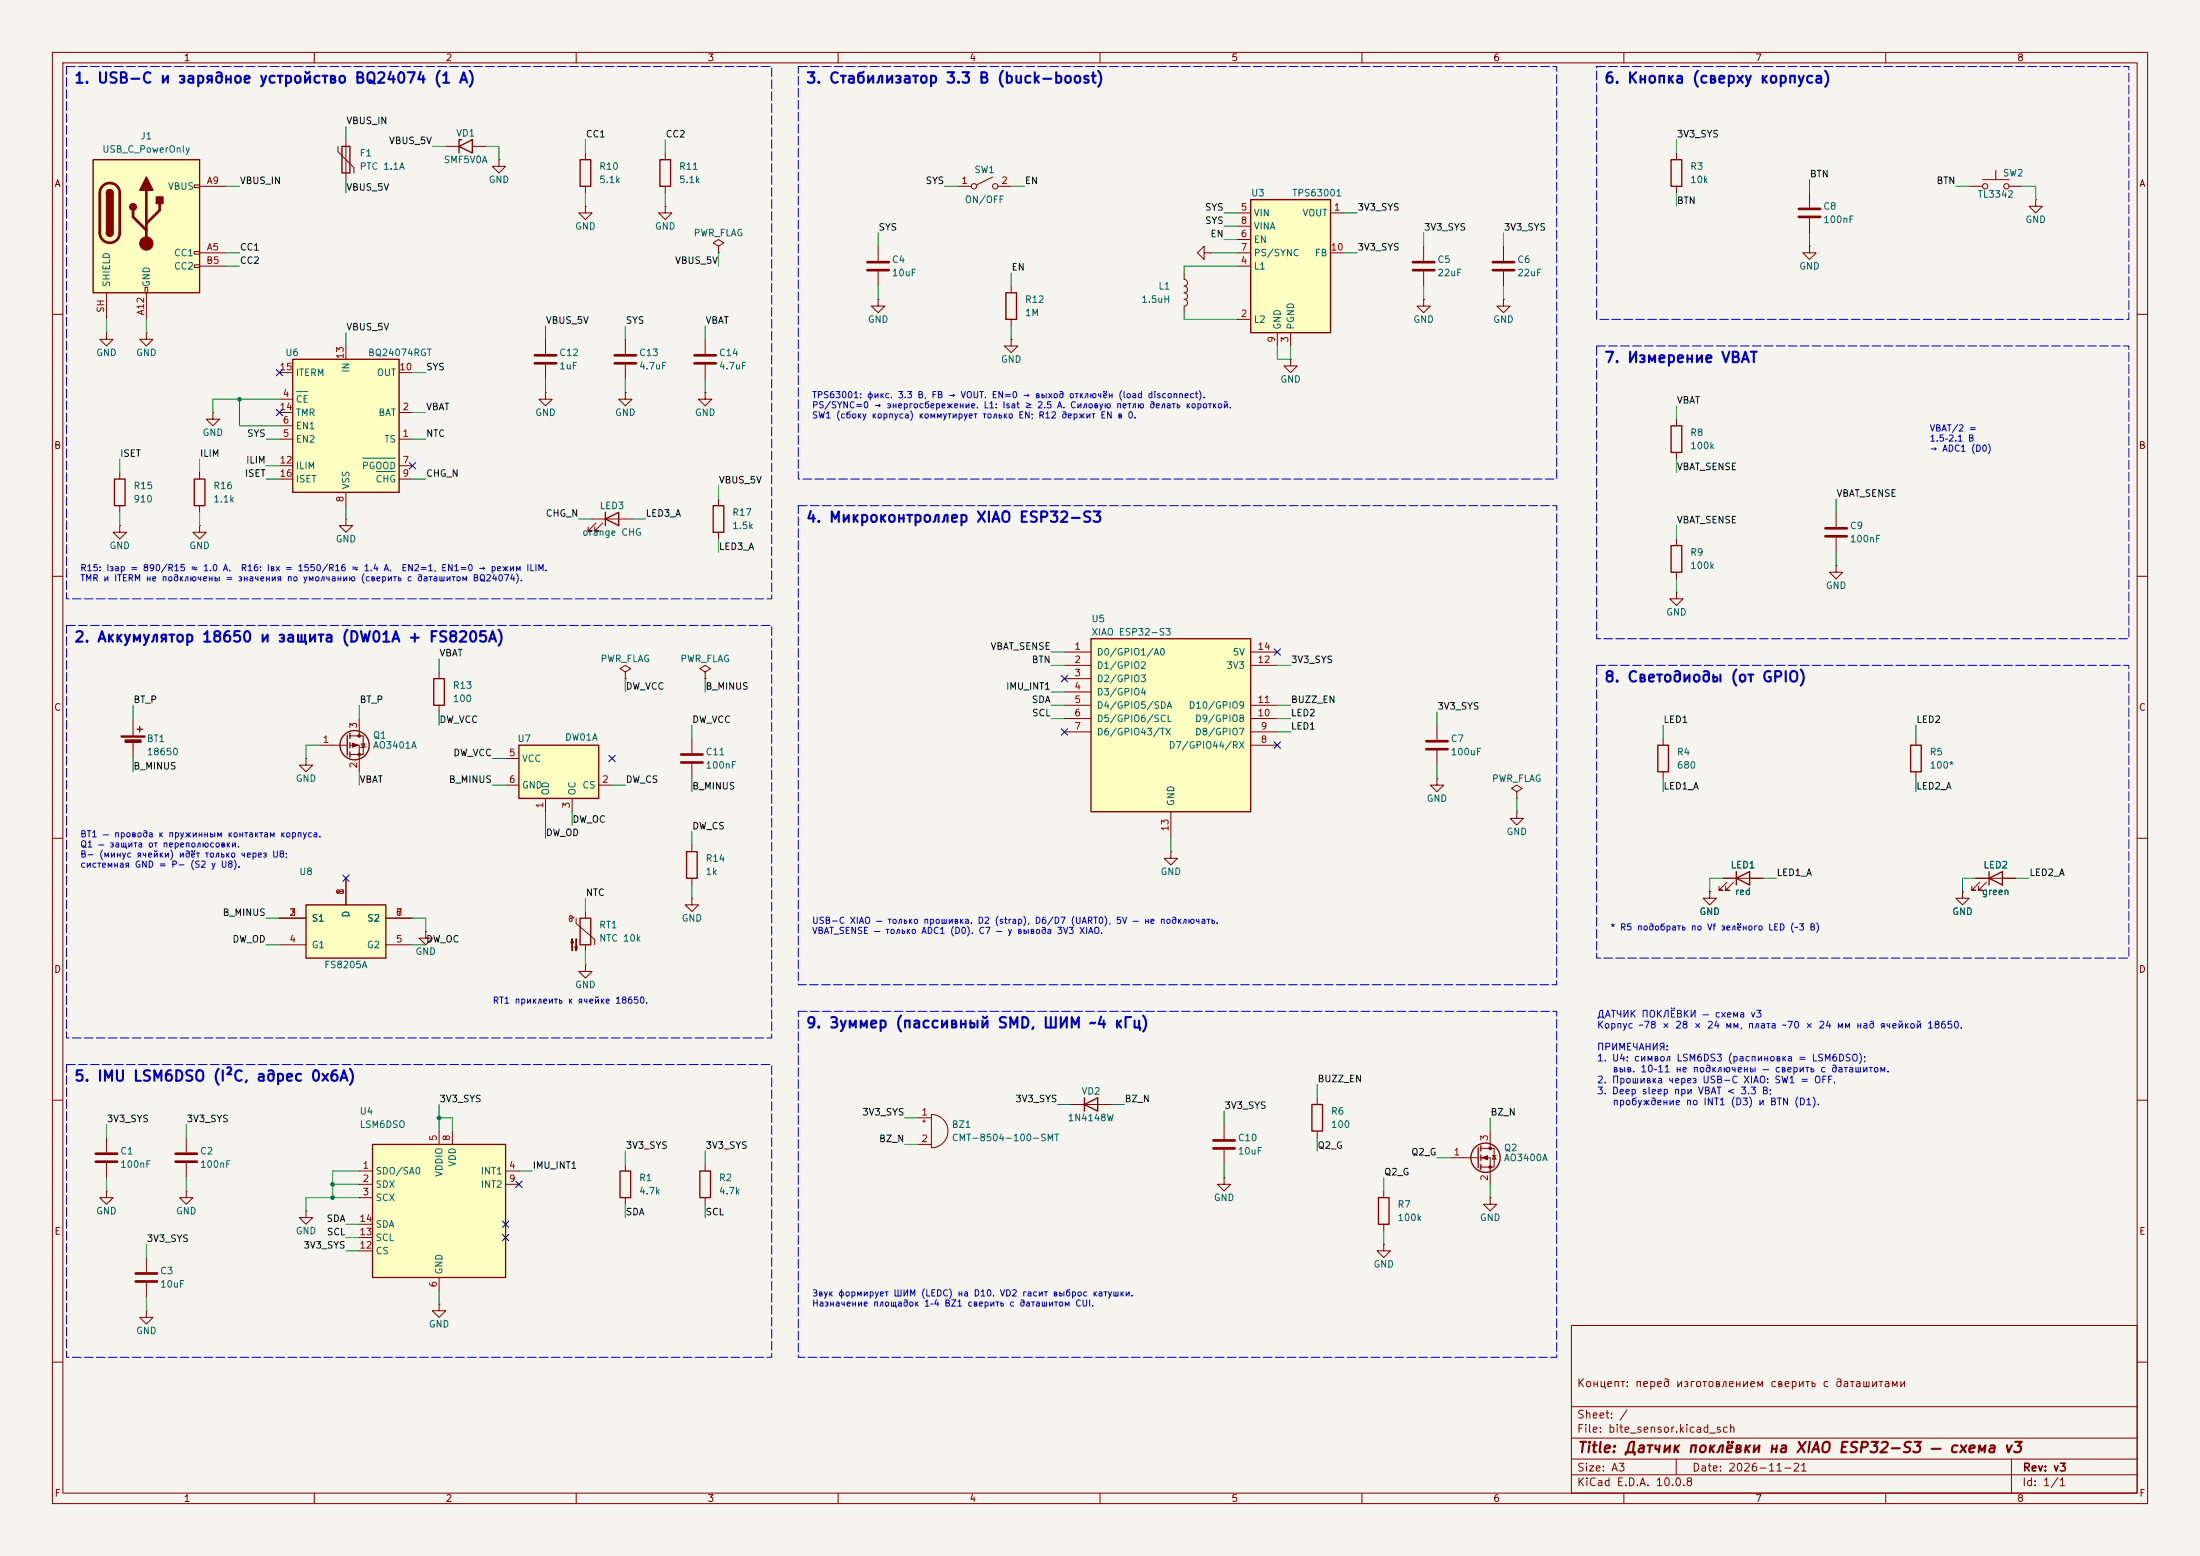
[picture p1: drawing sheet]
<svg xmlns="http://www.w3.org/2000/svg" width="420mm" height="297mm" viewBox="0 0 420 297" stroke-linecap="round" stroke-linejoin="round" font-family="sans-serif">
<path d="M0 0h420v297h-420z" fill="#f5f4ef" stroke="#f5f4ef" stroke-width=".19"/>
<g fill="none" stroke="#840000" stroke-width=".19">
<path d="M10 10h400v277h-400zM12 12h396v273h-396zM60 10v2M110 10v2M160 10v2M210 10v2M260 10v2M310 10v2M360 10v2M320 29.2v1.3M320 35.6v1.2M10 60h2"/>
<path d="M246.4 68.6v1.3h1.2l-1.2 1.2-1.3-1.2h1.3M246.4 68.6h.1M408 60h2M10 110h2M408 110h2M10 160h2M408 160h2M10 210h2M408 210h2M20.3 227.3v1.3h1.3l-1.3 1.3-1.3-1.3h1.3M20.3 227.3h.1M300 253h108v32h-108z"/>
<path d="M10 260h2M300 278.5h108M300 274.5h108M300 268.5h108M320 278.5v3M384 278.5v6.5M408 260h2M60 285v2M110 285v2M160 285v2M210 285v2M260 285v2"/>
<path d="M300 281.5h108M310 285v2M360 285v2"/>
</g>
<path d="M319 30.5h2.1v5.1h-2.1z" fill="none" stroke="#840000" stroke-width=".25"/>
<path d="M238.8 38.1h15.2v25.4h-15.2z" fill="#ffffc2"/>
<path d="M87.6 27.9l2.6-1.2v2.5zM88.1 26.7h-.5v2.5M238.8 38.1h15.2v25.4h-15.2z" fill="none" stroke="#840000" stroke-width=".25"/>
<g fill="none" stroke="#840000" stroke-width=".19">
<path d="M85.1 27.9h2.5M90.2 27.9h2.5M95.2 30.5v1.3h1.3l-1.3 1.2-1.2-1.2h1.2M95.2 30.5h.1M226.1 52.1v1.2a.64 .64 0 0 1 .6 .7 .64 .64 0 0 1-.6 .6 .64 .64 0 0 1 .6 .7 .64 .64 0 0 1-.6 .6 .64 .64 0 0 1 .6 .6 .64 .64 0 0 1-.6 .7M226.1 57.2a.64 .64 0 0 1 .6 .6 .64 .64 0 0 1-.6 .6v1.3M236.2 40.6h2.6M236.2 50.8h2.6M236.2 45.7h2.6M236.2 48.3h2.6M236.2 43.2h2.6M254 40.6h2.5"/>
<path d="M254 48.3h2.5M271.8 57.2v1.2h1.2l-1.2 1.3-1.3-1.3h1.3M271.8 57.2h.1M271.8 47v2.8M271.8 51.8v2.8M287 57.2v1.2h1.3l-1.3 1.3-1.3-1.3h1.3M287 57.2h.1M287 47v2.8M287 51.8v2.8M236.2 61h2.6M243.8 63.5v2.5M246.4 63.5v2.5"/>
<path d="M20.3 217.2v2.8M20.3 222v2.8"/>
</g>
<path d="M269.7 50h4.1M269.7 51.6h4.1M285 50h4.1M285 51.6h4.1M18.3 220.2h4.1M18.3 221.7h4.1" fill="none" stroke="#840000" stroke-width=".51"/>
<path d="M71.1 218.4h25.4v25.4h-25.4z" fill="#ffffc2"/>
<path d="M65.3 27.9h1.5v5.1h-1.5zM364.7 142.2h2.1v5.1h-2.1zM331.5 167.6l2.5-1.2v2.5zM331.5 166.4v2.5M379.7 167.6l2.6-1.2v2.5zM379.7 166.4v2.5M71.1 218.4h25.4v25.4h-25.4zM207 210.8l2.5-1.2v2.5zM207 209.6v2.5M118.4 223.5h2v5.1h-2zM133.6 223.5h2v5.1h-2z" fill="none" stroke="#840000" stroke-width=".25"/>
<g fill="none" stroke="#840000" stroke-width=".19">
<path d="M64.5 27.9v1.1l3.1 3v1M66 26.7v7.6M229.9 48.3v-1.3l-1.3 1.3 1.3 1.2v-1.2h1.2M231.1 48.3h.1M365.8 141v1.2M365.8 147.3v1.3M326.4 170.2v1.3h1.3l-1.3 1.2-1.3-1.2h1.3M326.4 170.2h.1M328.9 167.6h7.6M329.7 168.4l-1.5 1.5h.7h-.7v-.7M331 168.4l-1.6 1.5h.8h-.8v-.7M377.2 167.6h7.6"/>
<path d="M378 168.4l-1.6 1.5h.8h-.8v-.7M379.2 168.4l-1.5 1.5h.8h-.8v-.7M35.6 217.2v2.8M83.8 215.9v2.5M86.4 215.9v2.5M175.3 213.4h2.5M175.3 218.4h2.5M176.1 214h.6M176.4 213.7v.5M177.8 212.7a3.2 3.2 0 0 1 3.2 3.2 3.2 3.2 0 0 1-3.2 3.2zM204.5 210.8h7.6M35.6 227.3v1.3h1.2l-1.2 1.3-1.3-1.3h1.3"/>
<path d="M35.6 227.3h.1M35.6 222v2.8M58.4 231.1v1.3h1.3l-1.3 1.3-1.3-1.3h1.3M58.4 231.1h.1M68.6 223.5h2.5M68.6 226.1h2.5M68.6 228.6h2.5M68.6 238.8h2.5M68.6 236.2h2.5M68.6 233.7h2.5M96.5 223.5h2.6M96.5 226.1h2.6"/>
<path d="M119.4 222.2v1.3M119.4 228.6v1.3M134.6 222.2v1.3M134.6 228.6v1.3M27.9 250.2v1.3h1.3l-1.3 1.2-1.2-1.2h1.2M27.9 250.2h.1M27.9 240v2.8M27.9 244.9v2.7M83.8 248.9v1.3h1.3l-1.3 1.3-1.3-1.3h1.3M83.8 248.9h.1M83.8 243.8v2.6"/>
</g>
<path d="M33.5 220.2h4.1M33.5 221.7h4.1M25.9 243.1h4.1M25.9 244.6h4.1" fill="none" stroke="#840000" stroke-width=".51"/>
<path d="M55.9 68.6h20.3v25.4h-20.3z" fill="#ffffc2"/>
<path d="M55.9 68.6h20.3v25.4h-20.3z" fill="none" stroke="#840000" stroke-width=".25"/>
<g fill="none" stroke="#840000" stroke-width=".19">
<path d="M53.3 78.7h2.6M53.3 76.2h2.6M53.3 71.1h2.6M66 66v2.6M76.2 78.7h2.5M76.2 71.1h2.5M104.1 74.9v1.3h1.3l-1.3 1.3-1.2-1.3h1.2M104.1 74.9h.1M104.1 64.8v2.8M104.1 69.6v2.8M53.3 83.8h2.6M53.3 81.3h2.6"/>
<path d="M53.3 88.9h2.6M53.3 91.4h2.6M66 99.1v1.2h1.3l-1.3 1.3-1.2-1.3h1.2M66 99.1h.1M66 94v2.5M76.2 83.8h2.5M76.2 88.9h2.5M76.2 91.4h2.5M38.1 100.3v1.3h1.3l-1.3 1.3-1.3-1.3h1.3M38.1 100.3h.1M274.3 138.4v2.8M274.3 148.6v1.3h1.3l-1.3 1.2-1.3-1.2h1.3"/>
<path d="M274.3 148.6h.1M274.3 143.3v2.8M289.6 151.1l1-.6-1-.6-1.1 .6 1.1 .6v1.3M289.6 152.4h.1M289.6 154.9v1.3h1.2l-1.2 1.3-1.3-1.3h1.3M289.6 154.9h.1M374.6 170.2v1.3h1.3l-1.3 1.2-1.2-1.2h1.2M374.6 170.2h.1"/>
</g>
<path d="M56.6 74.8h2.2M69.2 87.5h6.3M71.8 90h3.7" fill="none" stroke="#006464" stroke-width=".19"/>
<path d="M102.1 67.8h4.1M102.1 69.3h4.1M272.3 141.5h4.1M272.3 143h4.1" fill="none" stroke="#840000" stroke-width=".51"/>
<path d="M208.3 121.9h30.5v33h-30.5z" fill="#ffffc2"/>
<path d="M21.8 91.4h2.1v5.1h-2.1zM208.3 121.9h30.5v33h-30.5zM316.5 142.2h2v5.1h-2z" fill="none" stroke="#840000" stroke-width=".25"/>
<g fill="none" stroke="#840000" stroke-width=".19">
<path d="M40.6 78.7v1.3h1.3l-1.3 1.3-1.2-1.3h1.2M40.6 78.7h.1M22.9 90.2v1.2M22.9 96.5v1.3M22.9 100.3v1.3h1.2l-1.2 1.3-1.3-1.3h1.3M22.9 100.3h.1M203.2 124.5h5.1M203.2 127h5.1M203.2 129.5h5.1M203.2 132.1h5.1M203.2 134.6h5.1M203.2 137.2h5.1"/>
<path d="M203.2 139.7h5.1M238.8 124.5h5M238.8 127h5M238.8 134.6h5M238.8 137.2h5M238.8 139.7h5M223.5 154.9v5.1M238.8 142.2h5M317.5 141v1.2M317.5 147.3v1.3M223.5 162.6v1.2h1.3l-1.3 1.3-1.3-1.3h1.3M223.5 162.6h.1"/>
</g>
<path d="M17.8 30.5h20.3v25.4h-20.3z" fill="#ffffc2"/>
<g fill="none" stroke="#840000" stroke-width=".19">
<path d="M37.1 35.3h1v.5h-1zM38.1 35.6h5.1M388.6 38.1v1.3h1.3l-1.3 1.2-1.3-1.2h1.3M388.6 38.1h.1M20.3 55.9v5.1M27.7 54.9h.5v1h-.5zM27.9 55.9v5.1M37.1 48h1v.5h-1zM37.1 50.5h1v.6h-1zM38.1 48.3h5.1M38.1 50.8h5.1M137.2 47l1-.6-1-.7-1.1 .7 1.1 .6v1.3"/>
<path d="M137.2 48.3h.1M167.6 57.2v1.2h1.3l-1.3 1.3-1.2-1.3h1.2M167.6 57.2h.1M167.6 47v2.8M167.6 51.8v2.8M20.3 63.5v1.3h1.3l-1.3 1.2-1.3-1.2h1.3M20.3 63.5h.1M27.9 63.5v1.3h1.3l-1.3 1.2-1.2-1.2h1.2M27.9 63.5h.1M38.1 90.2v1.2M38.1 96.5v1.3M25.4 137.2v3.3"/>
<path d="M68.6 137.2v3.3M83.8 128.3v1.2M83.8 134.6v1.3M25.4 141.5v3.3M58.4 144.8v1.3h1.3l-1.3 1.2-1.3-1.2h1.3M58.4 144.8h.1M61 142.2h5.3M66.8 140.5h2.5v3.5h-2.5M66.8 142.2h1.8v5.1M69 142h.7l-.4 .6zM69.8 142.5l-1 .2M132.1 141v2.8"/>
<path d="M132.1 145.8v2.8M81.3 177.8v1.3h1.2l-1.2 1.2-1.3-1.2h1.3M81.3 177.8h.1M108.6 175.4l.2 .4 .2 .1M109.2 175v.7l-.2 .2M109.2 175l-.2-.2-.3 .2 .1 .2 .3 .1 .5-.3M110 175.3v1l3.5 3v1M111.8 174v1.3M132.1 171.5v1.2h1.2l-1.2 1.3-1.3-1.3h1.3M132.1 171.5h.1M132.1 161.3v1.3M132.1 167.6v1.3"/>
<path d="M111.8 180.3v1.3M233.7 214.6v2.8M233.7 219.5v2.7M251.5 209.6v1.2M251.5 215.9v1.3M282.7 219.2h2.5v3.6h-2.5M284.5 215.9v3.3M233.7 224.8v1.3h1.2l-1.2 1.2-1.3-1.2h1.3M233.7 224.8h.1M264.2 237.5v1.3h1.2l-1.2 1.2-1.3-1.2h1.3M264.2 237.5h.1M264.2 227.3v1.3"/>
<path d="M264.2 233.7v1.2M276.9 221h5.3M282.7 221h1.8v5.1M284.5 228.6v1.3h1.2l-1.2 1.2-1.3-1.2h1.3M284.5 228.6h.1M284.9 220.6h.7M285.2 220.6l.4 .6h-.7z"/>
</g>
<g fill="none" stroke="#840000" stroke-width=".25">
<path d="M17.8 30.5h20.3v25.4h-20.3zM20.3 36.8a.64 .64 0 0 1 .7-.6 .64 .64 0 0 1 .6 .6M20.3 44.5a.64 .64 0 0 0 .7 .6 .64 .64 0 0 0 .6-.6M37.1 91.4h2v5.1h-2zM26.2 139.2h1M26.7 138.7v1M66.8 140v1M82.8 129.5h2v5.1h-2zM66.3 140.3v3.8M66.8 141.7v1M66.8 143.5v1M110.7 175.3h2.1v5h-2.1z"/>
<path d="M131.1 162.6h2v5h-2zM250.4 210.8h2.1v5.1h-2.1zM282.2 219.1v3.8M282.7 218.7v1M263.1 228.6h2.1v5.1h-2.1zM282.7 220.5v1M282.7 222.2v1.1"/>
<circle cx="67.7" cy="142.2" r="2.79"/>
<circle cx="283.6" cy="221" r="2.79"/>
</g>
<path d="M19.6 35.5a1.9 1.9 0 0 1 2.1-.4 1.9 1.9 0 0 1 1.2 1.7v7.7a1.91 1.91 0 0 1-1.9 1.8 1.91 1.91 0 0 1-2-1.8l.1-7.8 .1-.7zM27.9 36.3v10.2M30.5 38.9v1.2l-2.6 2.6M25.4 40.1v1.3l2.5 2.5M165.6 50h4.1M165.6 51.6h4.1M130 144h4.1M130 145.5h4.1M231.6 217.7h4.1M231.6 219.2h4.1" fill="none" stroke="#840000" stroke-width=".51"/>
<g fill="#840000" stroke="#840000" stroke-width=".25">
<path d="M20.3 36.8h1.3v7.7h-1.3z"/>
<path d="M20.5 36.4a.64 .64 0 0 1 .7-.2 .64 .64 0 0 1 .4 .6h-1.3z"/>
<path d="M20.3 44.5h1.3a.64 .64 0 0 1-.6 .6 .64 .64 0 0 1-.7-.6z"/>
<path d="M27.9 33.8l1.3 2.5h-2.5z"/>
<path d="M29.8 37.6h1.3v1.3h-1.3z"/>
<circle cx="25.4" cy="39.5" r=".63"/>
</g>
<g fill="#840000" stroke="#840000" stroke-width=".19">
<path d="M109.2 179.2l.3 .8h-.5l.2-.8v2.3z"/>
<path d="M110 179.2v2.3l-.3-.8h.5l-.2 .8z"/>
<path d="M283 221l1-.4v.8z"/>
<path d="M23.1 140.5h4.6v.2h-4.6z"/>
<path d="M23.9 141.2h3v.5h-3z"/>
<path d="M67.3 141.9l1 .3-1 .4z"/>
<circle cx="27.9" cy="46.5" r="1.27"/>
<circle cx="284.5" cy="219.2" r=".25"/>
<circle cx="284.5" cy="222.8" r=".25"/>
<circle cx="68.6" cy="140.5" r=".25"/>
<circle cx="68.6" cy="144" r=".25"/>
</g>
<path d="M58.4 172.7h15.3v10.2h-15.3z" fill="#ffffc2"/>
<path d="M58.4 172.7h15.3v10.2h-15.3z" fill="none" stroke="#840000" stroke-width=".25"/>
<path d="M134.6 128.3l1-.7-1-.6-1 .6 1 .7v1.2M134.6 129.5h.1M53.3 175.3h5.1M66 167.6v5.1M73.7 175.3h5M53.3 180.3h5.1M73.7 180.3h5M111.8 184.2v1.2h1.2l-1.2 1.3-1.3-1.3h1.3M111.8 184.2h.1" fill="none" stroke="#840000" stroke-width=".19"/>
<path d="M99.1 142.2h15.2v10.2h-15.2z" fill="#ffffc2"/>
<path d="M110.7 30.5h2.1v5.1h-2.1zM126 30.5h2v5.1h-2zM192 55.9h2.1v5.1h-2.1zM115.6 99.1l2.5-1.3v2.5zM115.6 97.8v2.5M136.1 96.5h2.1v5.1h-2.1zM319 81.3h2.1v5.1h-2.1zM319 104.1h2.1v5.1h-2.1zM99.1 142.2h15.2v10.2h-15.2z" fill="none" stroke="#840000" stroke-width=".25"/>
<g fill="none" stroke="#840000" stroke-width=".19">
<path d="M111.8 39.4v1.2h1.2l-1.2 1.3-1.3-1.3h1.3M111.8 39.4h.1M111.8 29.2v1.3M111.8 35.6v1.2M127 39.4v1.2h1.3l-1.3 1.3-1.3-1.3h1.3M127 39.4h.1M127 29.2v1.3M127 35.6v1.2M182.9 35.6h2.5M189.5 33.8l-3.1 1.5M190.5 35.6h2.5M345.4 36.8v2.8"/>
<path d="M375.9 35.6h2.6M378.5 34.3h5M381 32.5v1.8M383.5 35.6h2.6M193 54.6v1.3M345.4 47v1.3h1.3l-1.3 1.2-1.2-1.2h1.2M345.4 47h.1M345.4 41.7v2.8M119.4 74.9v1.3h1.2l-1.2 1.3-1.3-1.3h1.3M119.4 74.9h.1M119.4 64.8v2.8M119.4 69.6v2.8"/>
<path d="M134.6 74.9v1.3h1.3l-1.3 1.3-1.3-1.3h1.3M134.6 74.9h.1M134.6 64.8v2.8M134.6 69.6v2.8M193 64.8v1.2h1.3l-1.3 1.3-1.2-1.3h1.2M193 64.8h.1M193 61v1.2M113 99.1h7.6M113.8 99.8l-1.5 1.5h.7h-.7v-.7M115.1 99.8l-1.6 1.5h.8h-.8v-.7M137.2 95.3v1.2M320 80v1.3"/>
<path d="M320 86.4v1.2M350.5 97.8v2.8M137.2 101.6v1.3M320 113v1.3h1.3l-1.3 1.3-1.2-1.3h1.2M320 113h.1M320 102.9v1.2M320 109.2v1.3M350.5 108v1.2h1.3l-1.3 1.3-1.3-1.3h1.3M350.5 108h.1M350.5 102.6v2.8M119.4 128.3l1-.7-1-.6-1 .6 1 .7v1.2M119.4 129.5h.1"/>
<path d="M96.5 149.9h2.6M96.5 144.8h2.6M104.1 152.4v2.5M109.2 152.4v2.5M114.3 149.9h2.5M326.4 170.2h.1M328.9 167.6h2.6M334 167.6h2.5M374.6 170.2h.1M377.2 167.6h2.5M382.3 167.6h2.5"/>
<circle cx="185.9" cy="35.6" r=".51"/>
<circle cx="190" cy="35.6" r=".51"/>
<circle cx="379" cy="35.6" r=".51"/>
<circle cx="383" cy="35.6" r=".51"/>
</g>
<path d="M343.4 39.9h4.1M343.4 41.4h4.1M117.3 67.8h4.1M117.3 69.3h4.1M132.6 67.8h4.1M132.6 69.3h4.1M348.5 100.8h4.1M348.5 102.4h4.1" fill="none" stroke="#840000" stroke-width=".51"/>
<g fill="none" stroke="#009600" stroke-width=".19">
<path d="M43.2 35.6h2.5M66 24.1v2.6M66 34.3v2.5M82.5 27.9h2.6M92.7 27.9h2.5v2.6M111.8 26.7v2.5M111.8 36.8v2.6M127 26.7v2.5M127 36.8v2.6M180.3 35.6h2.6M193 35.6h2.6M320 26.7v2.5"/>
<path d="M320 36.8v2.6M345.4 34.3v2.5M373.4 35.6h2.5M386.1 35.6h2.5v2.5M43.2 50.8h2.5M43.2 48.3h2.5M137.2 48.3v2.5M167.6 44.5v2.5M167.6 54.6v2.6M193 52.1v2.5M226.1 59.7v1.3h10.1M231.1 48.3h5.1"/>
<path d="M233.7 40.6h2.5M233.7 45.7h2.5M233.7 43.2h2.5M236.2 50.8h-10.1v1.3M256.5 40.6h2.6M256.5 48.3h2.6M271.8 44.5v2.5M271.8 54.6v2.6M287 44.5v2.5M287 54.6v2.6M345.4 44.5v2.5M20.3 61v2.5"/>
<path d="M27.9 61v2.5M45.7 76.2v5.1h7.6M53.3 76.2h-12.7v2.5M66 63.5v2.5M78.7 71.1h2.6M78.7 78.7h2.6M104.1 62.2v2.6M104.1 72.4v2.5M119.4 62.2v2.6M119.4 72.4v2.5M134.6 62.2v2.6M134.6 72.4v2.5"/>
<path d="M193 62.2v2.6M243.8 66v2.6h2.6v-2.6M320 77.5v2.5M22.9 87.6v2.6M22.9 97.8v2.5M38.1 87.6v2.6M38.1 97.8v2.5M50.8 83.8h2.5M50.8 91.4h2.5M50.8 88.9h2.5M66 96.5v2.6M78.7 83.8h2.6"/>
<path d="M78.7 91.4h2.6M110.5 99.1h2.5M120.6 99.1h2.6M137.2 92.7v2.6M320 87.6v2.6M350.5 95.3v2.5M137.2 102.9v2.5M320 100.3v2.6M320 110.5v2.5M350.5 105.4v2.6M25.4 134.6v2.6M68.6 134.6v2.6"/>
<path d="M83.8 125.7v2.6M83.8 135.9v2.5M119.4 129.5v2.6M132.1 138.4v2.6M134.6 129.5v2.6M200.7 137.2h2.5M200.7 127h2.5M200.7 134.6h2.5M200.7 124.5h2.5M200.7 132.1h2.5M243.8 137.2h2.6M243.8 127h2.6"/>
<path d="M243.8 134.6h2.6M243.8 139.7h2.6M274.3 135.9v2.5M317.5 138.4v2.6M365.8 138.4v2.6M25.4 144.8v2.5M61 142.2h-2.6v2.6M68.6 147.3v2.6M94 149.9h2.5M94 144.8h2.5M104.1 154.9v5.1M109.2 154.9v2.6"/>
<path d="M116.8 149.9h2.6M132.1 148.6v2.5M132.1 158.8v2.5M274.3 146.1v2.5M289.6 152.4v2.5M317.5 148.6v2.5M365.8 148.6v2.5M50.8 175.3h2.5M78.7 175.3h2.6v2.5M111.8 171.5v2.5M132.1 168.9v2.6M223.5 160v2.6"/>
<path d="M328.9 167.6h-2.5v2.6M336.5 167.6h2.6M377.2 167.6h-2.6v2.6M384.8 167.6h2.5M50.8 180.3h2.5M78.7 180.3h2.6M111.8 181.6v2.6M20.3 214.6v2.6M35.6 214.6v2.6M83.8 210.8v5.1M83.8 213.4h2.6v2.5M119.4 219.7v2.5"/>
<path d="M134.6 219.7v2.5M172.7 213.4h2.6M172.7 218.4h2.6M201.9 210.8h2.6M212.1 210.8h2.5M233.7 212.1v2.5M251.5 207v2.6M251.5 217.2v2.5M284.5 213.4v2.5M20.3 224.8v2.5M27.9 237.5v2.5M35.6 224.8v2.5"/>
<path d="M63.5 226.1h5.1M66 236.2h2.6M66 233.7h2.6M66 238.8h2.6M68.6 228.6h-10.2v2.5M68.6 223.5h-5.1v5.1M99.1 223.5h2.5M119.4 229.9v2.5M134.6 229.9v2.5M233.7 222.2v2.6M264.2 224.8v2.5M264.2 234.9v2.6"/>
<path d="M274.3 221h2.6M284.5 226.1v2.5M27.9 247.6v2.6M83.8 246.4v2.5"/>
</g>
<g fill="none" stroke="#000084" stroke-width=".19">
<path d="M52.7 78.1l1.2 1.2M52.7 70.5l1.2 1.2M53.9 78.1l-1.2 1.2M53.9 70.5l-1.2 1.2M78.1 88.3l1.2 1.2M79.3 88.3l-1.2 1.2M202.6 128.9l1.2 1.2M202.6 139.1l1.2 1.2M203.8 128.9l-1.2 1.2M203.8 139.1l-1.2 1.2M243.2 123.9l1.2 1.2M244.4 123.9l-1.2 1.2"/>
<path d="M116.2 144.2l1.2 1.2M117.4 144.2l-1.2 1.2M243.2 141.6l1.2 1.2M244.4 141.6l-1.2 1.2M65.4 167l1.2 1.2M66.6 167l-1.2 1.2M95.9 233.1l1.2 1.2M95.9 235.6l1.2 1.2M97.1 233.1l-1.2 1.2M97.1 235.6l-1.2 1.2M98.5 225.5l1.2 1.2M99.7 225.5l-1.2 1.2"/>
</g>
<path d="M12.7 12.7h134.6v101.6h-134.6zM152.4 12.7h144.8v78.7h-144.8zM304.8 12.7h101.6v48.3h-101.6zM304.8 66h101.6v55.9h-101.6zM152.4 96.5h144.8v91.5h-144.8zM12.7 119.4h134.6v78.7h-134.6zM304.8 127h101.6v55.9h-101.6zM152.4 193h144.8v66.1h-144.8zM12.7 203.2h134.6v55.9h-134.6z" fill="none" stroke="#0000c2" stroke-width=".19" stroke-dasharray="1.7 .6"/>
<g fill="#009600">
<circle cx="45.7" cy="76.2" r=".46"/>
<circle cx="63.5" cy="226.1" r=".46"/>
<circle cx="63.5" cy="228.6" r=".46"/>
<circle cx="83.8" cy="213.4" r=".46"/>
</g>
<g font-size="2" fill="#0000c2">
<text x="14" y="16.4">1. USB-C и зарядное устройство BQ24074 (1 А)</text>
<text x="153.7" y="16.4">3. Стабилизатор 3.3 В (buck-boost)</text>
<text x="306.1" y="16.4">6. Кнопка (сверху корпуса)</text>
<text x="306.1" y="69.7">7. Измерение VBAT</text>
<text x="153.7" y="100.2">4. Микроконтроллер XIAO ESP32-S3</text>
<text x="14" y="123.1">2. Аккумулятор 18650 и защита (DW01A + FS8205A)</text>
<text x="306.1" y="130.7">8. Светодиоды (от GPIO)</text>
<text x="153.7" y="196.7">9. Зуммер (пассивный SMD, ШИМ ~4 кГц)</text>
<text x="14" y="206.9">5. IMU LSM6DSO (I²C, адрес 0x6A)</text>
</g>
<text font-size="2" fill="#840000" x="301" y="277.8">Title: Датчик поклёвки на XIAO ESP32-S3 — схема v3</text>
<g font-size="1.5" fill="#840000">
<text x="300.9" y="265.1">Концепт: перед изготовлением сверить с даташитами</text>
<text x="300.9" y="273.8">File: bite_sensor.kicad_sch</text>
<text x="300.9" y="271.1">Sheet: /</text>
<text x="300.9" y="281.2">Size: A3</text>
<text x="322.9" y="281.2">Date: 2026-11-21</text>
<text x="386" y="281.2">Rev: v3</text>
<text x="300.9" y="284">KiCad E.D.A. 10.0.8</text>
<text x="385.9" y="284">Id: 1/1</text>
</g>
<g font-size="1.3" fill="#840000">
<text x="35" y="12">1</text>
<text x="85" y="12">2</text>
<text x="135" y="12">3</text>
<text x="185" y="12">4</text>
<text x="235" y="12">5</text>
<text x="285" y="12">6</text>
<text x="335" y="12">7</text>
<text x="385" y="12">8</text>
<text x="10.3" y="36">A</text>
<text x="408.3" y="36">A</text>
<text x="10.2" y="86">B</text>
<text x="408.2" y="86">B</text>
<text x="10.2" y="136">C</text>
<text x="408.2" y="136">C</text>
<text x="10.2" y="186">D</text>
<text x="408.2" y="186">D</text>
<text x="10.3" y="236">E</text>
<text x="408.3" y="236">E</text>
<text x="10.3" y="286">F</text>
<text x="35" y="287">1</text>
<text x="85" y="287">2</text>
<text x="135" y="287">3</text>
<text x="185" y="287">4</text>
<text x="235" y="287">5</text>
<text x="285" y="287">6</text>
<text x="335" y="287">7</text>
<text x="385" y="287">8</text>
<text x="408.3" y="286">F</text>
</g>
<g font-size="1.3" fill="#006464">
<text x="19.4" y="29.4">USB_C_PowerOnly</text>
<text x="26.7" y="26.9">J1</text>
<text x="87" y="26.4">VD1</text>
<text x="68.6" y="30.2">F1</text>
<text x="68.6" y="32.7">PTC 1.1A</text>
<text x="84.6" y="31.4">SMF5V0A</text>
<text x="93.2" y="35.3">GND</text>
<text x="114.3" y="32.7">R10</text>
<text x="114.3" y="35.3">5.1k</text>
<text x="129.5" y="32.7">R11</text>
<text x="129.5" y="35.3">5.1k</text>
<text x="185.9" y="33.3">SW1</text>
<text x="322.6" y="32.7">R3</text>
<text x="322.6" y="35.3">10k</text>
<text x="382.3" y="34">SW2</text>
<text x="32" y="36.5">VBUS</text>
<text x="184.1" y="39.1">ON/OFF</text>
<text x="238.7" y="37.8">U3</text>
<text x="239.2" y="41.6">VIN</text>
<text x="246.6" y="37.8">TPS63001</text>
<text x="248.5" y="41.6">VOUT</text>
<text x="348" y="40.3">C8</text>
<text x="377.5" y="38">TL3342</text>
<text x="109.7" y="44.1">GND</text>
<text x="124.9" y="44.1">GND</text>
<text x="132.3" y="45.4">PWR_FLAG</text>
<text x="239.2" y="46.7">EN</text>
<text x="239.2" y="44.1">VINA</text>
<text x="348" y="42.9">100nF</text>
<text x="386.6" y="42.9">GND</text>
<text x="33.1" y="49.2">CC1</text>
<text x="33.1" y="51.8">CC2</text>
<text x="170.2" y="50.5">C4</text>
<text x="170.2" y="53">10uF</text>
<text x="239.2" y="51.8">L1</text>
<text x="239.2" y="49.2">PS/SYNC</text>
<text x="250.9" y="49.2">FB</text>
<text x="274.3" y="50.5">C5</text>
<text x="274.3" y="53">22uF</text>
<text x="289.5" y="50.5">C6</text>
<text x="289.5" y="53">22uF</text>
<text x="343.4" y="51.8">GND</text>
<text x="21.3" y="54.9" transform="rotate(-90 21.3 54.9)">SHIELD</text>
<text x="28.9" y="54.9" transform="rotate(-90 28.9 54.9)">GND</text>
<text x="195.6" y="58.1">R12</text>
<text x="217.8" y="58.1">1.5uH</text>
<text x="221" y="55.6">L1</text>
<text x="165.6" y="61.9">GND</text>
<text x="195.6" y="60.7">1M</text>
<text x="239.2" y="61.9">L2</text>
<text x="244.8" y="63" transform="rotate(-90 244.8 63)">GND</text>
<text x="247.3" y="63" transform="rotate(-90 247.3 63)">PGND</text>
<text x="269.7" y="61.9">GND</text>
<text x="285" y="61.9">GND</text>
<text x="18.3" y="68.3">GND</text>
<text x="25.9" y="68.3">GND</text>
<text x="54.4" y="68.3">U6</text>
<text x="67" y="71.3" transform="rotate(-90 67 71.3)">IN</text>
<text x="70.2" y="68.3">BQ24074RGT</text>
<text x="106.7" y="68.3">C12</text>
<text x="106.7" y="70.8">1uF</text>
<text x="121.9" y="68.3">C13</text>
<text x="121.9" y="70.8">4.7uF</text>
<text x="137.1" y="68.3">C14</text>
<text x="137.1" y="70.8">4.7uF</text>
<text x="191" y="69.5">GND</text>
<text x="56.4" y="77.2">CE</text>
<text x="56.4" y="72.1">ITERM</text>
<text x="71.8" y="72.1">OUT</text>
<text x="244.3" y="73.4">GND</text>
<text x="38.6" y="83.5">GND</text>
<text x="56.4" y="82.2">EN1</text>
<text x="56.4" y="79.7">TMR</text>
<text x="72.1" y="79.7">BAT</text>
<text x="102.1" y="79.7">GND</text>
<text x="117.3" y="79.7">GND</text>
<text x="132.6" y="79.7">GND</text>
<text x="322.6" y="83.5">R8</text>
<text x="56.4" y="84.8">EN2</text>
<text x="56.4" y="89.9">ILIM</text>
<text x="69" y="89.9">PGOOD</text>
<text x="73.3" y="84.8">TS</text>
<text x="322.6" y="86.1">100k</text>
<text x="25.4" y="93.7">R15</text>
<text x="40.6" y="93.7">R16</text>
<text x="56.4" y="92.4">ISET</text>
<text x="67" y="93.5" transform="rotate(-90 67 93.5)">VSS</text>
<text x="71.6" y="92.4">CHG</text>
<text x="25.4" y="96.2">910</text>
<text x="40.6" y="96.2">1.1k</text>
<text x="114.4" y="97.5">LED3</text>
<text x="139.7" y="98.8">R17</text>
<text x="139.7" y="101.3">1.5k</text>
<text x="353" y="101.3">C9</text>
<text x="20.8" y="105.1">GND</text>
<text x="36" y="105.1">GND</text>
<text x="64" y="103.8">GND</text>
<text x="111.1" y="102.6">orange CHG</text>
<text x="322.6" y="106.4">R9</text>
<text x="353" y="103.8">100nF</text>
<text x="322.6" y="108.9">100k</text>
<text x="348.5" y="112.7">GND</text>
<text x="208.3" y="119.1">U5</text>
<text x="318" y="117.8">GND</text>
<text x="208.3" y="121.6">XIAO ESP32-S3</text>
<text x="209.3" y="125.4">D0/GPIO1/A0</text>
<text x="235.2" y="125.4">5V</text>
<text x="86.3" y="131.8">R13</text>
<text x="114.5" y="126.7">PWR_FLAG</text>
<text x="129.8" y="126.7">PWR_FLAG</text>
<text x="209.3" y="128">D1/GPIO2</text>
<text x="209.3" y="130.5">D2/GPIO3</text>
<text x="234" y="128">3V3</text>
<text x="86.3" y="134.3">100</text>
<text x="209.3" y="133">D3/GPIO4</text>
<text x="209.3" y="135.6">D4/GPIO5/SDA</text>
<text x="226.8" y="135.6">D10/GPIO9</text>
<text x="27.9" y="141.9">BT1</text>
<text x="71.1" y="141.3">Q1</text>
<text x="71.1" y="143.2">AO3401A</text>
<text x="98.7" y="141.9">U7</text>
<text x="107.8" y="141.7">DW01A</text>
<text x="209.3" y="138.1">D5/GPIO6/SCL</text>
<text x="209.3" y="140.7">D6/GPIO43/TX</text>
<text x="223" y="143.2">D7/GPIO44/RX</text>
<text x="228" y="140.7">D8/GPIO7</text>
<text x="228" y="138.1">D9/GPIO8</text>
<text x="276.8" y="141.9">C7</text>
<text x="27.9" y="144.5">18650</text>
<text x="56.4" y="149.6">GND</text>
<text x="99.5" y="145.7">VCC</text>
<text x="134.6" y="144.5">C11</text>
<text x="134.6" y="147">100nF</text>
<text x="276.8" y="144.5">100uF</text>
<text x="284.7" y="149.6">PWR_FLAG</text>
<text x="320" y="144.5">R4</text>
<text x="320" y="147">680</text>
<text x="368.3" y="144.5">R5</text>
<text x="368.3" y="147">100*</text>
<text x="99.5" y="150.8">GND</text>
<text x="105.1" y="151.9" transform="rotate(-90 105.1 151.9)">OD</text>
<text x="110.2" y="151.9" transform="rotate(-90 110.2 151.9)">OC</text>
<text x="111.1" y="150.8">CS</text>
<text x="224.5" y="154" transform="rotate(-90 224.5 154)">GND</text>
<text x="272.3" y="153.4">GND</text>
<text x="287.5" y="159.7">GND</text>
<text x="57" y="167.3">U8</text>
<text x="134.6" y="164.8">R14</text>
<text x="134.6" y="167.3">1k</text>
<text x="221.5" y="167.3">GND</text>
<text x="330.3" y="166.1">LED1</text>
<text x="378.5" y="166.1">LED2</text>
<text x="331.1" y="171.1">red</text>
<text x="378.2" y="171.1">green</text>
<text x="59.4" y="176.2">S1</text>
<text x="67" y="175.2" transform="rotate(-90 67 175.2)">D</text>
<text x="70" y="176.2">S2</text>
<text x="114.3" y="177.5">RT1</text>
<text x="130" y="176.2">GND</text>
<text x="324.3" y="175">GND</text>
<text x="372.6" y="175">GND</text>
<text x="59.4" y="181.3">G1</text>
<text x="61.8" y="185.1">FS8205A</text>
<text x="69.9" y="181.3">G2</text>
<text x="79.2" y="182.6">GND</text>
<text x="114.3" y="180">NTC 10k</text>
<text x="109.7" y="188.9">GND</text>
<text x="206.4" y="209.2">VD2</text>
<text x="68.6" y="213.1">U4</text>
<text x="68.6" y="215.6">LSM6DSO</text>
<text x="181.6" y="215.6">BZ1</text>
<text x="203.7" y="214.3">1N4148W</text>
<text x="254" y="213.1">R6</text>
<text x="254" y="215.6">100</text>
<text x="22.8" y="220.7">C1</text>
<text x="38.1" y="220.7">C2</text>
<text x="181.6" y="218.1">CMT-8504-100-SMT</text>
<text x="236.2" y="218.1">C10</text>
<text x="236.2" y="220.7">10uF</text>
<text x="287" y="220">Q2</text>
<text x="287" y="221.9">AO3400A</text>
<text x="22.8" y="223.2">100nF</text>
<text x="38.1" y="223.2">100nF</text>
<text x="71.6" y="224.5">SDO/SA0</text>
<text x="71.6" y="227">SDX</text>
<text x="84.8" y="224.7" transform="rotate(-90 84.8 224.7)">VDDIO</text>
<text x="87.3" y="222.8" transform="rotate(-90 87.3 222.8)">VDD</text>
<text x="91.7" y="224.5">INT1</text>
<text x="91.7" y="227">INT2</text>
<text x="121.9" y="225.8">R1</text>
<text x="137.1" y="225.8">R2</text>
<text x="18.3" y="232.1">GND</text>
<text x="33.5" y="232.1">GND</text>
<text x="71.6" y="229.6">SCX</text>
<text x="121.9" y="228.3">4.7k</text>
<text x="137.1" y="228.3">4.7k</text>
<text x="231.6" y="229.6">GND</text>
<text x="266.7" y="230.8">R7</text>
<text x="266.7" y="233.4">100k</text>
<text x="282.4" y="233.4">GND</text>
<text x="56.4" y="235.9">GND</text>
<text x="71.6" y="239.7">CS</text>
<text x="71.6" y="237.2">SCL</text>
<text x="71.6" y="234.6">SDA</text>
<text x="30.5" y="243.5">C3</text>
<text x="84.8" y="243.4" transform="rotate(-90 84.8 243.4)">GND</text>
<text x="262.1" y="242.3">GND</text>
<text x="30.5" y="246.1">10uF</text>
<text x="25.9" y="255">GND</text>
<text x="81.8" y="253.7">GND</text>
</g>
<g font-size="1.3" fill="#0f0f0f">
<text x="66" y="24">VBUS_IN</text>
<text x="74.2" y="27.8">VBUS_5V</text>
<text x="111.7" y="26.5">CC1</text>
<text x="127" y="26.5">CC2</text>
<text x="320" y="26.5">3V3_SYS</text>
<text x="45.7" y="35.4">VBUS_IN</text>
<text x="176.6" y="35.4">SYS</text>
<text x="195.6" y="35.4">EN</text>
<text x="345.4" y="34.2">BTN</text>
<text x="369.6" y="35.4">BTN</text>
<text x="66" y="36.7">VBUS_5V</text>
<text x="229.9" y="40.5">SYS</text>
<text x="259.1" y="40.5">3V3_SYS</text>
<text x="320" y="39.2">BTN</text>
<text x="167.6" y="44.3">SYS</text>
<text x="229.9" y="43.1">SYS</text>
<text x="231" y="45.6">EN</text>
<text x="271.8" y="44.3">3V3_SYS</text>
<text x="287" y="44.3">3V3_SYS</text>
<text x="45.7" y="50.7">CC2</text>
<text x="45.7" y="48.1">CC1</text>
<text x="128.8" y="50.7">VBUS_5V</text>
<text x="193" y="51.9">EN</text>
<text x="259.1" y="48.1">3V3_SYS</text>
<text x="66" y="63.4">VBUS_5V</text>
<text x="104.1" y="62.1">VBUS_5V</text>
<text x="119.4" y="62.1">SYS</text>
<text x="134.6" y="62.1">VBAT</text>
<text x="81.3" y="71">SYS</text>
<text x="320" y="77.3">VBAT</text>
<text x="47.1" y="83.7">SYS</text>
<text x="81.3" y="78.6">VBAT</text>
<text x="81.3" y="83.7">NTC</text>
<text x="22.8" y="87.5">ISET</text>
<text x="38.1" y="87.5">ILIM</text>
<text x="46.9" y="88.8">ILIM</text>
<text x="46.6" y="91.3">ISET</text>
<text x="81.3" y="91.3">CHG_N</text>
<text x="137.1" y="92.6">VBUS_5V</text>
<text x="320" y="90">VBAT_SENSE</text>
<text x="350.5" y="95.1">VBAT_SENSE</text>
<text x="104.1" y="98.9">CHG_N</text>
<text x="123.2" y="98.9">LED3_A</text>
<text x="320" y="100.2">VBAT_SENSE</text>
<text x="137.1" y="105.3">LED3_A</text>
<text x="83.8" y="125.6">VBAT</text>
<text x="189" y="124.3">VBAT_SENSE</text>
<text x="119.4" y="132">DW_VCC</text>
<text x="134.6" y="132">B_MINUS</text>
<text x="192" y="132">IMU_INT1</text>
<text x="196.9" y="126.9">BTN</text>
<text x="246.4" y="126.9">3V3_SYS</text>
<text x="25.4" y="134.5">BT_P</text>
<text x="68.6" y="134.5">BT_P</text>
<text x="196.9" y="134.5">SDA</text>
<text x="196.9" y="137">SCL</text>
<text x="246.4" y="137">LED2</text>
<text x="246.4" y="134.5">BUZZ_EN</text>
<text x="274.3" y="135.8">3V3_SYS</text>
<text x="83.8" y="138.3">DW_VCC</text>
<text x="132.1" y="138.3">DW_VCC</text>
<text x="246.4" y="139.6">LED1</text>
<text x="317.5" y="138.3">LED1</text>
<text x="365.7" y="138.3">LED2</text>
<text x="25.4" y="147.2">B_MINUS</text>
<text x="68.6" y="149.7">VBAT</text>
<text x="85.6" y="149.7">B_MINUS</text>
<text x="86.4" y="144.7">DW_VCC</text>
<text x="119.4" y="149.7">DW_CS</text>
<text x="132.1" y="151">B_MINUS</text>
<text x="317.5" y="151">LED1_A</text>
<text x="365.7" y="151">LED2_A</text>
<text x="104.1" y="159.9">DW_OD</text>
<text x="109.2" y="157.4">DW_OC</text>
<text x="132.1" y="158.6">DW_CS</text>
<text x="339.1" y="167.5">LED1_A</text>
<text x="387.3" y="167.5">LED2_A</text>
<text x="111.7" y="171.3">NTC</text>
<text x="42.4" y="175.1">B_MINUS</text>
<text x="44.3" y="180.2">DW_OD</text>
<text x="81.3" y="180.2">DW_OC</text>
<text x="251.4" y="206.9">BUZZ_EN</text>
<text x="20.3" y="214.5">3V3_SYS</text>
<text x="35.5" y="214.5">3V3_SYS</text>
<text x="83.8" y="210.7">3V3_SYS</text>
<text x="164.5" y="213.2">3V3_SYS</text>
<text x="193.7" y="210.7">3V3_SYS</text>
<text x="214.6" y="210.7">BZ_N</text>
<text x="233.7" y="212">3V3_SYS</text>
<text x="284.5" y="213.2">BZ_N</text>
<text x="119.4" y="219.6">3V3_SYS</text>
<text x="134.6" y="219.6">3V3_SYS</text>
<text x="167.7" y="218.3">BZ_N</text>
<text x="251.4" y="219.6">Q2_G</text>
<text x="269.3" y="220.9">Q2_G</text>
<text x="101.6" y="223.4">IMU_INT1</text>
<text x="264.1" y="224.7">Q2_G</text>
<text x="62.2" y="233.6">SDA</text>
<text x="119.4" y="232.3">SDA</text>
<text x="134.6" y="232.3">SCL</text>
<text x="27.9" y="237.4">3V3_SYS</text>
<text x="57.8" y="238.6">3V3_SYS</text>
<text x="62.3" y="236.1">SCL</text>
</g>
<g font-size="1.3" fill="#a90000">
<text x="39.4" y="35.4">A9</text>
<text x="183.4" y="35.4">1</text>
<text x="191" y="35.4">2</text>
<text x="236.8" y="40.5">5</text>
<text x="254.5" y="40.5">1</text>
<text x="236.8" y="45.6">6</text>
<text x="236.8" y="43">8</text>
<text x="39.3" y="50.7">B5</text>
<text x="39.4" y="48.1">A5</text>
<text x="236.8" y="50.7">4</text>
<text x="236.8" y="48.1">7</text>
<text x="253.9" y="48.1">10</text>
<text x="20.2" y="59.8" transform="rotate(-90 20.2 59.8)">SH</text>
<text x="27.8" y="60.3" transform="rotate(-90 27.8 60.3)">A12</text>
<text x="236.8" y="60.8">2</text>
<text x="243.7" y="65.5" transform="rotate(-90 243.7 65.5)">9</text>
<text x="246.2" y="65.5" transform="rotate(-90 246.2 65.5)">3</text>
<text x="53.3" y="71">15</text>
<text x="65.9" y="68.6" transform="rotate(-90 65.9 68.6)">13</text>
<text x="76.1" y="71">10</text>
<text x="53.9" y="76.1">4</text>
<text x="53.3" y="78.6">14</text>
<text x="53.9" y="83.7">5</text>
<text x="53.9" y="81.1">6</text>
<text x="76.7" y="83.7">1</text>
<text x="76.7" y="78.6">2</text>
<text x="53.3" y="88.8">12</text>
<text x="76.7" y="88.8">7</text>
<text x="53.3" y="91.3">16</text>
<text x="65.9" y="96" transform="rotate(-90 65.9 96)">8</text>
<text x="76.7" y="91.3">9</text>
<text x="205" y="124.3">1</text>
<text x="240" y="124.3">14</text>
<text x="205" y="126.9">2</text>
<text x="205" y="129.4">3</text>
<text x="205" y="131.9">4</text>
<text x="240" y="126.9">12</text>
<text x="205" y="134.5">5</text>
<text x="205" y="137">6</text>
<text x="240" y="137">10</text>
<text x="240" y="134.5">11</text>
<text x="61.5" y="142.1">1</text>
<text x="68.4" y="139.2" transform="rotate(-90 68.4 139.2)">3</text>
<text x="205" y="139.6">7</text>
<text x="240.6" y="142.1">8</text>
<text x="240.6" y="139.6">9</text>
<text x="68.4" y="146.8" transform="rotate(-90 68.4 146.8)">2</text>
<text x="97.1" y="144.6">5</text>
<text x="97.1" y="149.7">6</text>
<text x="114.8" y="149.7">2</text>
<text x="104" y="154.4" transform="rotate(-90 104 154.4)">1</text>
<text x="109.1" y="154.4" transform="rotate(-90 109.1 154.4)">3</text>
<text x="223.4" y="158.8" transform="rotate(-90 223.4 158.8)">13</text>
<text x="65.9" y="170.9" transform="rotate(-90 65.9 170.9)">1</text>
<text x="65.9" y="170.9" transform="rotate(-90 65.9 170.9)">8</text>
<text x="55.1" y="175.1">2</text>
<text x="55.1" y="175.1">3</text>
<text x="75.5" y="175.1">6</text>
<text x="75.5" y="175.1">7</text>
<text x="55.1" y="180.2">4</text>
<text x="75.5" y="180.2">5</text>
<text x="175.8" y="213.2">1</text>
<text x="83.7" y="217.9" transform="rotate(-90 83.7 217.9)">5</text>
<text x="86.2" y="217.9" transform="rotate(-90 86.2 217.9)">8</text>
<text x="175.8" y="218.3">2</text>
<text x="277.4" y="220.8">1</text>
<text x="284.3" y="217.9" transform="rotate(-90 284.3 217.9)">3</text>
<text x="69.1" y="223.4">1</text>
<text x="69.1" y="225.9">2</text>
<text x="97.1" y="223.4">4</text>
<text x="97.1" y="225.9">9</text>
<text x="284.3" y="225.5" transform="rotate(-90 284.3 225.5)">2</text>
<text x="68.5" y="233.5">14</text>
<text x="69.1" y="228.5">3</text>
<text x="68.5" y="238.6">12</text>
<text x="68.5" y="236.1">13</text>
<text x="83.7" y="245.8" transform="rotate(-90 83.7 245.8)">6</text>
</g>
<g font-size="1.3" fill="#0000c2">
<text x="304.8" y="194.5">ДАТЧИК ПОКЛЁВКИ — схема v3</text>
<text x="304.8" y="196.6">Корпус ~78 × 28 × 24 мм, плата ~70 × 24 мм над ячейкой 18650.</text>
<text x="304.8" y="200.8">ПРИМЕЧАНИЯ:</text>
<text x="304.8" y="202.9">1. U4: символ LSM6DS3 (распиновка = LSM6DSO);</text>
<text x="304.8" y="207.1">2. Прошивка через USB-C XIAO: SW1 = OFF.</text>
<text x="304.8" y="209.2">3. Deep sleep при VBAT &lt; 3.3 В;</text>
<text x="307.7" y="205">выв. 10–11 не подключены — сверить с даташитом.</text>
<text x="307.7" y="211.3">пробуждение по INT1 (D3) и BTN (D1).</text>
</g>
<g font-size="1.2" fill="#0000c2">
<text x="154.9" y="76.3">TPS63001: фикс. 3.3 В, FB → VOUT. EN=0 → выход отключён (load disconnect).</text>
<text x="154.9" y="78.2">PS/SYNC=0 → энергосбережение. L1: Isat ≥ 2.5 А. Силовую петлю делать короткой.</text>
<text x="154.9" y="80.2">SW1 (сбоку корпуса) коммутирует только EN; R12 держит EN в 0.</text>
<text x="368.3" y="82.6">VBAT/2 =</text>
<text x="368.3" y="84.6">1.5–2.1 В</text>
<text x="368.3" y="86.5">→ ADC1 (D0)</text>
<text x="15.2" y="109.3">R15: Iзар = 890/R15 ≈ 1.0 А.</text>
<text x="15.2" y="111.2">TMR и ITERM не подключены = значения по умолчанию (сверить с даташитом BQ24074).</text>
<text x="45.8" y="109.3">R16: Iвх = 1550/R16 ≈ 1.4 А.</text>
<text x="76.5" y="109.3">EN2=1, EN1=0 → режим ILIM.</text>
<text x="15.2" y="160.1">BT1 — провода к пружинным контактам корпуса.</text>
<text x="15.2" y="162">Q1 — защита от переполюсовки.</text>
<text x="15.2" y="164">B− (минус ячейки) идёт только через U8;</text>
<text x="15.2" y="165.9">системная GND = P− (S2 у U8).</text>
<text x="154.9" y="176.6">USB-C XIAO — только прошивка. D2 (strap), D6/D7 (UART0), 5V — не подключать.</text>
<text x="154.9" y="178.6">VBAT_SENSE — только ADC1 (D0). C7 — у вывода 3V3 XIAO.</text>
<text x="307.3" y="177.9">* R5 подобрать по Vf зелёного LED (~3 В)</text>
<text x="94" y="191.9">RT1 приклеить к ячейке 18650.</text>
<text x="154.9" y="247.7">Звук формирует ШИМ (LEDC) на D10. VD2 гасит выброс катушки.</text>
<text x="154.9" y="249.7">Назначение площадок 1–4 BZ1 сверить с даташитом CUI.</text>
</g>
</svg>
